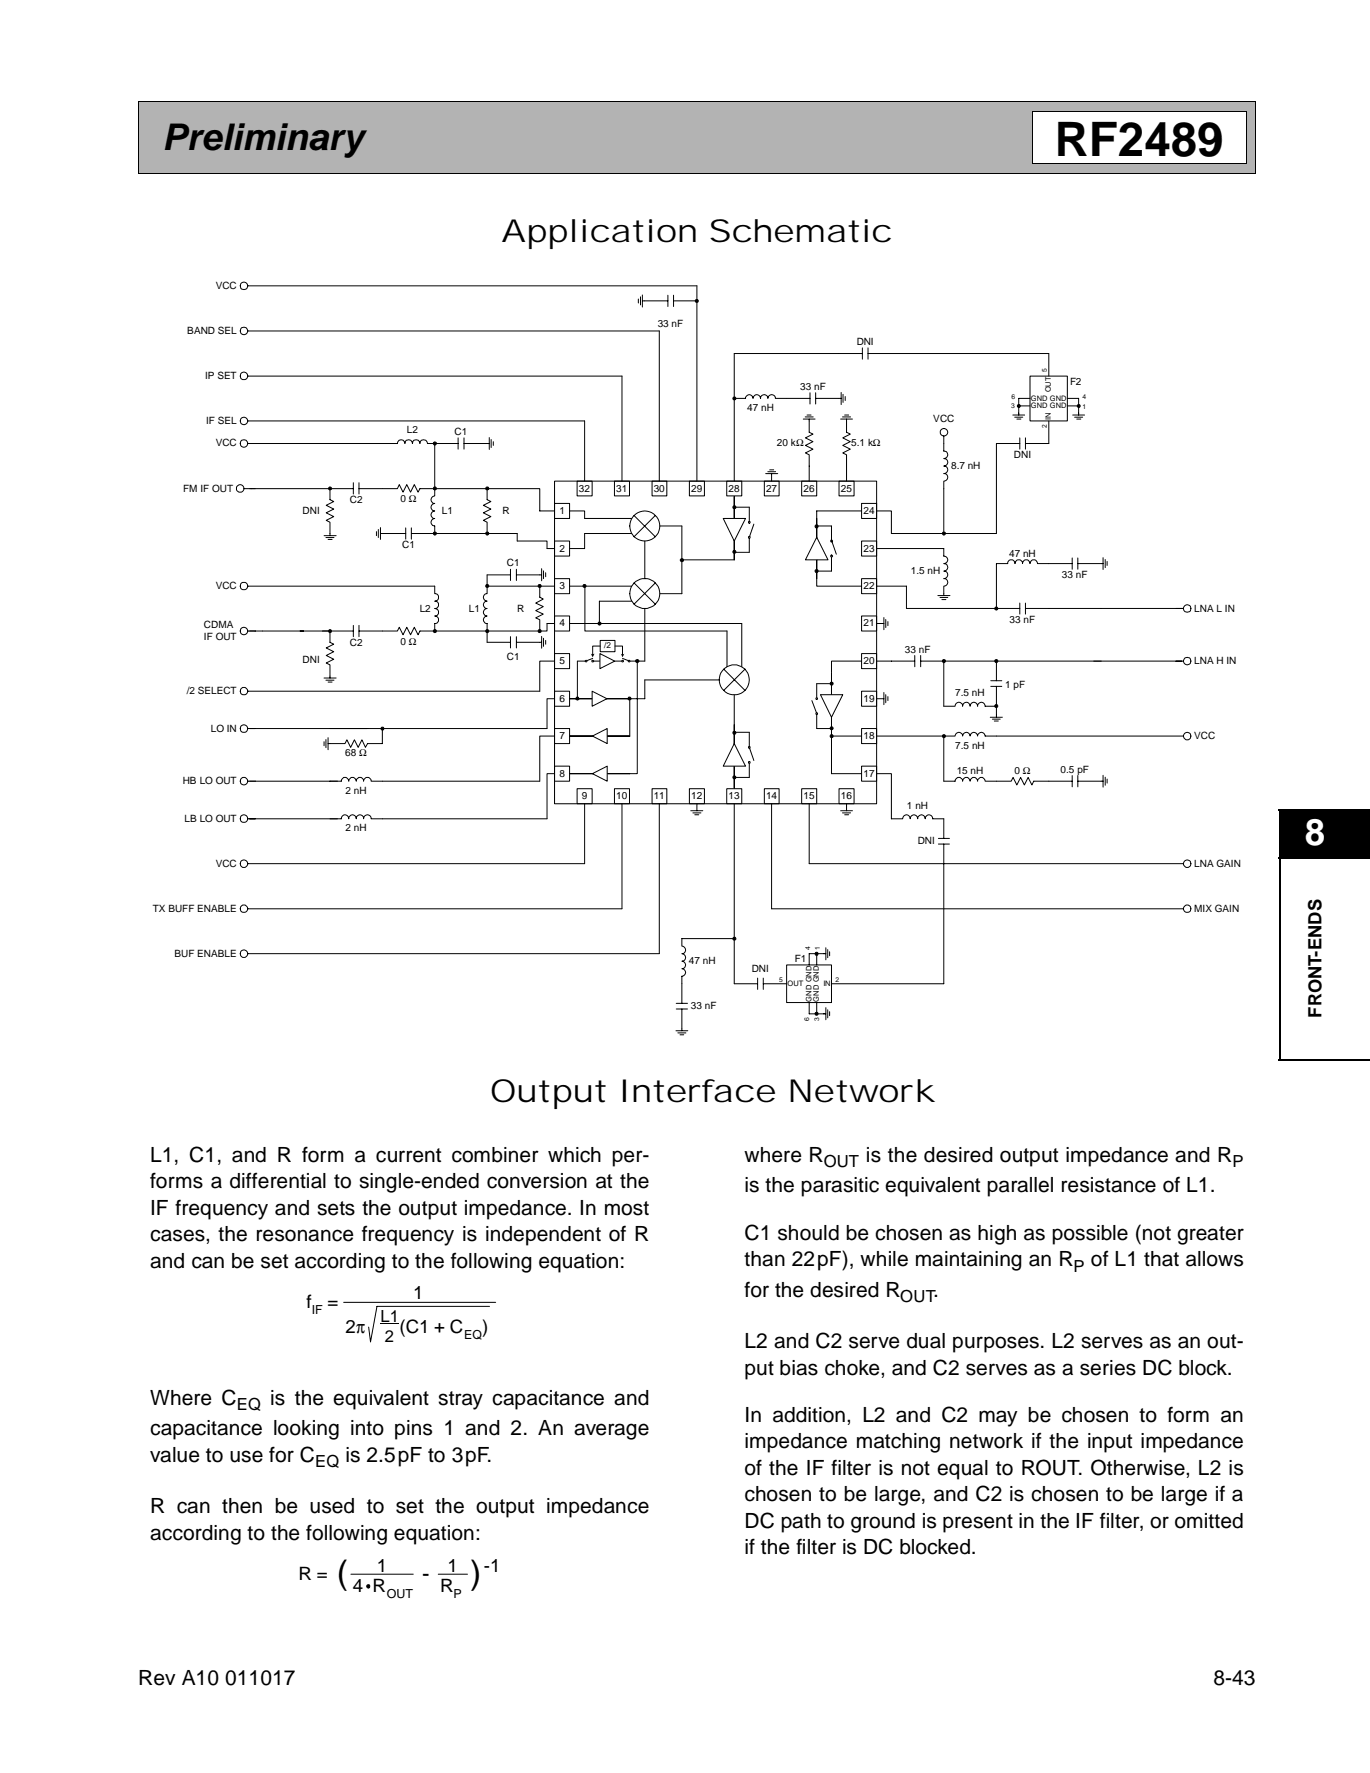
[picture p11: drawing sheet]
<svg xmlns="http://www.w3.org/2000/svg" width="216mm" height="279mm" viewBox="0 0 216 279" stroke-linecap="round" stroke-linejoin="round" font-family="sans-serif">
<path d="M21.8 16h176.1v11.3h-176.1z" fill="#b3b3b3"/>
<path d="M21.8 16h176.1M21.8 16v11.3M197.9 16v11.3M21.7 27.3h176.2" fill="none" stroke="#000" stroke-width=".16"/>
<path d="M162.7 17.6h33.7v8.2h-33.7z" fill="#fff"/>
<g fill="none" stroke="#000" stroke-width=".16">
<path d="M162.7 17.6h33.7M162.7 17.5v8.3M196.4 17.6v8.3M162.6 25.8h33.8M87.4 75.8h50.7v50.9h-50.7zM87.4 79.3h2.4v2.4h-2.4zM90.9 75.8h2.4v2.3h-2.4zM96.8 75.8h2.4v2.3h-2.4zM102.8 75.8h2.3v2.3h-2.3zM108.6 75.8h2.4v2.3h-2.4zM114.5 75.8h2.4v2.3h-2.4zM120.5 75.8h2.3v2.3h-2.3z"/>
<path d="M126.3 75.8h2.4v2.3h-2.4zM132.2 75.8h2.4v2.3h-2.4zM135.8 79.3h2.3v2.4h-2.3zM87.4 91.2h2.4v2.4h-2.4zM87.4 97.1h2.4v2.3h-2.4zM87.4 85.3h2.4v2.3h-2.4zM135.8 91.2h2.3v2.4h-2.3zM135.8 97.1h2.3v2.3h-2.3zM135.8 85.3h2.3v2.3h-2.3zM87.4 108.9h2.4v2.4h-2.4zM87.4 103h2.4v2.4h-2.4zM87.4 114.8h2.4v2.4h-2.4z"/>
<path d="M135.8 108.9h2.3v2.4h-2.3zM135.8 103h2.3v2.4h-2.3zM135.8 114.8h2.3v2.4h-2.3zM87.4 120.7h2.4v2.4h-2.4zM90.9 124.3h2.4v2.4h-2.4zM96.8 124.3h2.4v2.4h-2.4zM102.8 124.3h2.3v2.4h-2.3zM108.6 124.3h2.4v2.4h-2.4zM114.5 124.3h2.4v2.4h-2.4zM120.5 124.3h2.3v2.4h-2.3zM126.3 124.3h2.4v2.4h-2.4zM132.2 124.3h2.4v2.4h-2.4z"/>
<path d="M135.8 120.7h2.3v2.4h-2.3z"/>
</g>
<path d="M201.7 127.7h11.2v7.3h-11.2zM212.9 127.7h3v7.3h-3z" fill="#000"/>
<path d="M201.5 127.7h14.4M201.5 135.1h14.4M201.7 127.7v39.2M201.5 167h14.4" fill="none" stroke="#000" stroke-width=".21"/>
<circle cx="101.6" cy="82.9" r="2.36" fill="#fff"/>
<g fill="none" stroke="#000" stroke-width=".16">
<path d="M99.9 81.2l3.4 3.4M103.3 81.2l-3.4 3.4"/>
<circle cx="101.6" cy="82.9" r="2.36"/>
</g>
<circle cx="101.6" cy="93.6" r="2.37" fill="#fff"/>
<g fill="none" stroke="#000" stroke-width=".16">
<path d="M99.9 91.9l3.4 3.3M101.6 85.3v5.9M103.3 91.9l-3.4 3.3M89.8 110.1h9.4"/>
<circle cx="101.6" cy="93.6" r="2.37"/>
</g>
<path d="M93.3 108.9l2.3 1.2-2.3 1.2z" fill="#fff" stroke="#000" stroke-width=".16"/>
<path d="M115.7 78.2v10M89.8 80.5h2.3v1.2M89.8 92.4h9.7M89.8 98.3h27.1M92.1 84.1v2.3h-2.3M92.2 92.4v7h22.4M99.5 94.7h-5v3.6M101.6 95.9v8.3" fill="none" stroke="#000" stroke-width=".16"/>
<path d="M92 92.1l.3 .1v.3l-.2 .1-.2-.1v-.2zM94.3 98.1l.3-.1 .1 .2v.2l-.2 .1-.2-.1z" fill="#000" stroke="#000" stroke-width=".16"/>
<path d="M114 81.7h3.5l-1.8 3.6z" fill="#fff" stroke="#000" stroke-width=".16"/>
<path d="M118.1 79.9v2.3M118.1 84.8v2.2" fill="none" stroke="#000" stroke-width=".16"/>
<path d="M118 82.2v.1l.1 .2 .1-.2zM118 84.5v.2l.1 .1 .1-.2z" fill="#fff"/>
<path d="M115.7 79.9h2.4M107.5 82.9v10.7M107.5 88.2h8.2M114.6 99.4v6M115.7 87h2.4M116.9 98.3v6.8M118 82.2l.2 .1-.1 .2-.1-.2zM118 84.5l.2 .1-.1 .2-.1-.1zM118.8 82.6l-.7 1.9M101.6 107.1h11.8M115.7 114.2v10" fill="none" stroke="#000" stroke-width=".16"/>
<g fill="#000" stroke="#000" stroke-width=".16">
<path d="M107.3 88.1h.3a.25 .25 0 0 1 .1 .3 .25 .25 0 0 1-.4 0l-.1-.2zM115.5 86.8l.3-.1 .2 .2-.1 .2-.2 .1-.2-.1zM115.5 79.8l.3-.1 .2 .2-.1 .2-.2 .1-.2-.1zM99.1 109.9h.3l.1 .2-.1 .1-.2 .1-.3-.1z"/>
<circle cx="100.4" cy="104.2" r=".26"/>
</g>
<path d="M115.7 117.2l1.8 3.5h-3.5z" fill="#fff" stroke="#000" stroke-width=".16"/>
<path d="M118.1 115.4v2.2M118.1 120.3v2.2" fill="none" stroke="#000" stroke-width=".16"/>
<path d="M117.9 120.2a.15 .15 0 0 1 .3 0 .15 .15 0 0 1-.3 0zM117.9 117.8a.15 .15 0 0 1 .3 0 .15 .15 0 0 1-.3 0z" fill="#fff"/>
<g fill="none" stroke="#000" stroke-width=".16">
<path d="M115.7 115.4h2.4M115.7 109.5v4.7M118.1 117.9l.7 1.9M131 106v10M115.7 122.5h2.4"/>
<circle cx="118.1" cy="117.8" r=".14"/>
<circle cx="118.1" cy="120.2" r=".14"/>
</g>
<path d="M115.5 115.3a.25 .25 0 0 1 .4 0 .25 .25 0 0 1-.1 .4l-.3-.1zM115.5 122.3h.2h.2v.3l-.3 .1-.1-.1z" fill="#000" stroke="#000" stroke-width=".16"/>
<path d="M129.3 109.5h3.5l-1.8 3.5z" fill="#fff" stroke="#000" stroke-width=".16"/>
<path d="M128.7 107.7v2.2M128.7 112.6v2.2" fill="none" stroke="#000" stroke-width=".16"/>
<path d="M128.6 110.1a.15 .15 0 0 1 .3 0 .15 .15 0 0 1-.3 0zM128.6 112.4l.1-.1 .1 .2-.1 .1z" fill="#fff"/>
<g fill="none" stroke="#000" stroke-width=".16">
<path d="M128.7 81.7v9.5M127.9 110.4l.8 1.9M128.6 112.4l.1-.1 .1 .2-.1 .1zM128.7 107.7h2.3M128.7 114.8h2.3M135.8 104.2h-4.8v1.8M135.8 116h-4.8v5.9h4.8"/>
<circle cx="128.7" cy="110.1" r=".14"/>
</g>
<g fill="#000" stroke="#000" stroke-width=".16">
<path d="M130.9 115.9l.3-.1 .1 .2-.1 .2h-.2h-.1z"/>
<circle cx="131.1" cy="114.8" r=".23"/>
<circle cx="131.1" cy="107.7" r=".24"/>
</g>
<path d="M128.7 84.7l1.8 3.5h-3.6z" fill="#fff" stroke="#000" stroke-width=".16"/>
<path d="M131 82.9v2.2M131 87.8v2.2" fill="none" stroke="#000" stroke-width=".16"/>
<path d="M131 87.5l.2 .1-.1 .2h-.1zM131 85.1h.1l.1 .2-.2 .1z" fill="#fff"/>
<path d="M128.7 91.2v1.2h7.1M128.7 90h2.3M128.7 82.9h2.3M131 87.5l.2 .1-.1 .2h-.1zM131 85.1h.1l.1 .2-.2 .1zM131.1 85.4l.7 1.9M135.8 80.5h-7.1v1.2" fill="none" stroke="#000" stroke-width=".16"/>
<path d="M128.5 82.8a.25 .25 0 0 1 .4 0 .25 .25 0 0 1-.1 .4l-.3-.1zM128.5 89.8l.2-.1 .2 .1v.3l-.3 .1-.1-.2z" fill="#000" stroke="#000" stroke-width=".16"/>
<circle cx="115.7" cy="107.1" r="2.37" fill="#fff"/>
<g fill="none" stroke="#000" stroke-width=".16">
<path d="M91 104.2h1.2M114.1 105.5l3.3 3.3M117.4 105.5l-3.3 3.3"/>
<circle cx="115.7" cy="107.1" r="2.37"/>
</g>
<circle cx="92.4" cy="104.2" r=".14" fill="#fff" stroke="#000" stroke-width=".16"/>
<path d="M93.4 103.8l-.9 .3M93.6 104.2h1" fill="none" stroke="#000" stroke-width=".16"/>
<path d="M93.3 104.1h.1l.2 .1-.2 .1z" fill="#fff" stroke="#000" stroke-width=".16"/>
<path d="M99.3 104.2h1.2" fill="none" stroke="#000" stroke-width=".16"/>
<circle cx="99.1" cy="104.2" r=".14" fill="#fff" stroke="#000" stroke-width=".16"/>
<path d="M96.9 104.2h1.1M98.1 103.8l.9 .3" fill="none" stroke="#000" stroke-width=".16"/>
<g fill="#fff" stroke="#000" stroke-width=".16">
<path d="M94.5 103l2.4 1.2-2.4 1.2z"/>
<circle cx="98.1" cy="104.2" r=".14"/>
</g>
<path d="M89.8 116h9.4M94.6 100.9h2.3v1.8h-2.3zM94.6 101.8h-1.2v1.4M96.9 101.8h1.2v1.4" fill="none" stroke="#000" stroke-width=".16"/>
<path d="M93.1 103l.1 .1 .5-.1-.3 .6zM97.8 103l.1 .1 .5-.1-.3 .6z" fill="#000"/>
<path d="M93.4 116l2.3-1.2v2.4z" fill="#fff" stroke="#000" stroke-width=".16"/>
<path d="M89.8 121.9h9.4" fill="none" stroke="#000" stroke-width=".16"/>
<path d="M93.4 121.9l2.3-1.2v2.4z" fill="#fff" stroke="#000" stroke-width=".16"/>
<g fill="none" stroke="#000" stroke-width=".16">
<path d="M39 59.3a.61 .61 0 0 0-.5-.7 .61 .61 0 0 0-.6 .5 .61 .61 0 0 0 .3 .7l.6-.1 .2-.4h59v16.5M39 52.2a.59 .59 0 0 0-.9-.5 .59 .59 0 0 0 .1 1l.6-.1 .2-.4h64.9v23.6M39 45a.61 .61 0 0 0-.7-.5 .61 .61 0 0 0-.4 .9 .61 .61 0 0 0 1 0l.1-.4h70.8v30.8M100.6 47.1v.7M100.9 46.8v1.2M101.2 47.4h4.1M101.2 46.5v1.9M105.3 46.5v1.8M106.1 47.4h3.7M106.1 46.5v1.8M135.9 55.7h-20.2v20.1M135.9 54.8v1.8"/>
<path d="M136.8 55.7h28.5v3.6M136.8 54.8v1.8M162.3 59.3h5.9v7h-5.9zM38.5 77a.6 .6 0 0 0-1-.5 .6 .6 0 0 0 .1 1.1l.6-.1 .3-.5h1.1M39 66.3a.59 .59 0 0 0-.7-.6 .59 .59 0 0 0-.3 1 .59 .59 0 0 0 1-.2v-.2h53.1v9.5M39 69.9a.58 .58 0 0 0-.7-.6 .58 .58 0 0 0-.3 .9 .58 .58 0 0 0 1-.1v-.2h23.6a.59 .59 0 0 1 .6-.6 .59 .59 0 0 1 .6 .6 .59 .59 0 0 1 .6-.6 .59 .59 0 0 1 .6 .6 .59 .59 0 0 1 .6-.6 .59 .59 0 0 1 .6 .6 .59 .59 0 0 1 .6-.6 .59 .59 0 0 1 .6 .6h1.1M39.3 77h16.4M52 77v1.7l.6 .3-1.2 .6 1.2 .6-1.2 .6 1.2 .6-1.2 .6 .6 .3v2.1M55.7 76.1v1.8M56.6 77h6l.3-.6 .6 1.2 .6-1.2 .6 1.2 .6-1.2 .6 1.2 .3-.6h2.3M56.6 76.1v1.8M68.5 77h16.6v3.5h2.3"/>
<path d="M68.5 77v1.1a.59 .59 0 0 0-.6 .6 .59 .59 0 0 0 .6 .6 .59 .59 0 0 0-.6 .6 .59 .59 0 0 0 .6 .6 .59 .59 0 0 0-.6 .6 .59 .59 0 0 0 .6 .6 .59 .59 0 0 0-.6 .6 .59 .59 0 0 0 .6 .6v1.2M68.5 69.9h3.7M68.5 69.9v7.1M72.2 69v1.8M73.1 69.9h4M73.1 69v1.8M76.8 77v1.7l.6 .3-1.2 .6 1.2 .6-1.2 .6 1.2 .6-1.2 .6 .6 .3v1.8M77.1 69v1.8M77.4 69.3v1.2M77.7 69.6v.6M115.7 62.8h1.8a.59 .59 0 0 1 .6-.6 .59 .59 0 0 1 .6 .6 .59 .59 0 0 1 .6-.6 .59 .59 0 0 1 .6 .6 .57 .57 0 0 1 .5-.6 .57 .57 0 0 1 .6 .6 .59 .59 0 0 1 .6-.6 .59 .59 0 0 1 .6 .6h5.4M120.7 74.6h1.9"/>
<path d="M121 74.3h1.2M121.3 74h.6M121.6 74.6v1.2M126.6 66h1.9M126.9 65.7h1.3M127.2 65.4h.6M127.5 66v2.1l.6 .3-1.2 .6 1.2 .6-1.2 .6 1.2 .6-1.2 .6 .6 .3v4.1M127.6 61.9v1.8M128.5 62.8h4.1M128.5 61.9v1.8M132.5 66h1.8M132.6 61.8v2"/>
<path d="M132.8 65.7h1.2M132.9 62.1v1.3M133.1 65.4h.6M133.2 62.5v.6M133.4 66v2.1l.6 .3-1.2 .6 1.2 .6-1.2 .6 1.2 .6-1.2 .6 .6 .3v4.1M148.7 68.7a.59 .59 0 0 1-.5-.8 .59 .59 0 0 1 .9-.3 .59 .59 0 0 1 0 1l-.4 .1v2.4a.59 .59 0 0 1 .7 .6 .59 .59 0 0 1-.7 .6 .59 .59 0 0 1 .7 .6 .59 .59 0 0 1-.7 .5 .59 .59 0 0 1 .7 .6 .59 .59 0 0 1-.7 .6 .59 .59 0 0 1 .7 .6 .59 .59 0 0 1-.7 .6v8.3M159.6 65.4h1.9M159.9 65.7h1.3M160.2 66h.7M160.5 64h1.8M160.7 69.9h-3.7v14.2h-16.5v-3.6h-2.4M160.7 69v1.8"/>
<path d="M161.6 69v1.8M162.3 62.8h-1.8v2.6M165.3 66.3v3.6h-3.7M168.2 64h1.8M168.2 62.8h1.8v2.6M169.1 65.4h1.8M169.3 65.7h1.3M169.7 66h.6M39 92.4a.62 .62 0 0 0-.4-.6h-.4a.63 .63 0 0 0-.3 .6 .63 .63 0 0 0 .3 .5l.6-.1 .2-.4h29.5v1.2a.53 .53 0 0 1 .6 .3v.4a.62 .62 0 0 1-.6 .4 .53 .53 0 0 1 .6 .4v.4a.53 .53 0 0 1-.6 .4 .62 .62 0 0 1 .6 .4v.4a.53 .53 0 0 1-.6 .4 .62 .62 0 0 1 .6 .4v.4a.53 .53 0 0 1-.6 .4v1.1M39 99.4a.59 .59 0 0 0-.7-.6 .59 .59 0 0 0-.3 1 .59 .59 0 0 0 1-.2v-.2h1.2M39.3 99.4h16.4M51.1 84.4h1.9"/>
<path d="M51.4 84.7h1.2M51.7 85h.6M52 99.4v1.8l.6 .3-1.2 .6 1.2 .6-1.2 .6 1.2 .6-1.2 .6 .6 .3v2M55.7 98.6v1.7M56.6 99.4h6l.3-.6 .6 1.2 .6-1.2 .6 1.2 .6-1.2 .6 1.2 .3-.6h2.3M56.6 98.6v1.7M59.3 83.8v.6M59.6 83.4v1.3M60 84.1h3.9M60 83.1v1.9M63.9 83.2v1.8M64.8 84.1h16.7v1.2h4.7v1.1h1.2"/>
<path d="M64.8 83.2v1.8M76.8 92.4v1.2a.59 .59 0 0 0-.6 .5 .59 .59 0 0 0 .6 .6 .57 .57 0 0 0-.6 .6 .57 .57 0 0 0 .6 .6 .59 .59 0 0 0-.6 .6 .59 .59 0 0 0 .6 .6 .59 .59 0 0 0-.6 .6 .59 .59 0 0 0 .6 .6v2.9h3.6M76.8 92.4h10.6M80.4 90.6h-3.6v1.8M80.4 89.7v1.8M81.4 89.7v1.8M81.4 90.6h4M85.1 92.4v1.7l.5 .3-1.2 .6 1.2 .6-1.2 .6 1.2 .6-1.2 .6 .7 .3v1.7M85.4 89.6v1.9M85.7 90v1.2M86 90.3v.6M87.4 98.3h-1.2v1.1h-17.7"/>
<path d="M92.1 81.7h7.4M92.1 84.1h7.4M104 82.9h3.5M104 93.6h3.5M138.1 86.4h10.6v1.2a.59 .59 0 0 1 .7 .6 .59 .59 0 0 1-.7 .6 .59 .59 0 0 1 .7 .6 .59 .59 0 0 1-.7 .6 .59 .59 0 0 1 .7 .6 .59 .59 0 0 1-.7 .6 .59 .59 0 0 1 .7 .6 .59 .59 0 0 1-.7 .6v1.5M138.1 98.3h1.2M138.1 92.4h4.7v3.5h17.9M139.3 97.3v1.9M139.6 97.6v1.3M139.9 98v.6M147.8 93.9h1.9M148.1 94.1h1.3"/>
<path d="M148.4 94.5h.7M160.7 95v1.8M161.6 95.9h24.9a.59 .59 0 0 1 .8-.6 .59 .59 0 0 1 .2 1 .59 .59 0 0 1-1-.2v-.2h-1.2M161.6 95v1.8M169 88.8h-5.5a.59 .59 0 0 0-.6-.6 .59 .59 0 0 0-.6 .6 .59 .59 0 0 0-.6-.6 .59 .59 0 0 0-.6 .6v-.2a.64 .64 0 0 0-.9-.3l-.3 .5v-.2a.64 .64 0 0 0-.9-.3l-.2 .3v.2h-1.8v7.1M169 87.9v1.8M169.9 88.8h3.9M169.9 87.9v1.8M173.8 87.9v1.8M174.2 88.2v1.3M174.5 88.5v.6M39 114.8a.61 .61 0 0 0-.9-.5 .61 .61 0 0 0 .1 1.1h.4a.62 .62 0 0 0 .4-.6h1.2"/>
<path d="M51.1 106.8h1.9M51.1 116.9v.6M51.4 107.2h1.2M51.4 116.5v1.3M51.7 107.5h.6M51.7 116.2v2M60.3 114.8v2.4h-2.4l-.3 .6-.6-1.2-.6 1.2-.5-1.2-.6 1.2-.6-1.2-.3 .6h-2.7M80.4 100.3v1.8M81.4 101.2h4M81.4 100.3v1.8M85.4 100.3v1.9M85.7 100.6v1.3"/>
<path d="M86 100.9v.6M87.4 104.2h-2.3v4.7h-46.1l-.1 .4-.3 .2-.5-.1a.65 .65 0 0 1 .1-1.1 .67 .67 0 0 1 .8 .6M87.4 116h-2.3v7.1h-26.6v-.2a.63 .63 0 0 0-1-.3l-.2 .5v-.2a.6 .6 0 0 0-.9-.3l-.3 .3v.2v-.2a.7 .7 0 0 0-.8-.4l-.3 .4v.2l-.1-.2a.6 .6 0 0 0-1-.1l-.1 .3h-14.5M87.4 110.1h-1.2v4.7h-46.9M91 104.2v5.9M101.6 104.2h-1.2v17.7h-1.2M101.6 107.1v3h-2.4v5.9M138.1 116h10.6v7.1h1.8l.1-.2a.6 .6 0 0 1 .8-.3l.3 .3v.2v-.2a.6 .6 0 0 1 1.1-.1l.1 .3a.59 .59 0 0 1 .6-.6 .59 .59 0 0 1 .6 .6 .59 .59 0 0 1 .9-.5l.3 .5h4.1l.3-.6 .5 1.2 .6-1.2 .6 1.2 .6-1.2 .6 1.2 .3-.6h6.1M138.1 110.1h1.2M138.1 104.2h6.1M139.3 109.1v1.9M139.6 109.5v1.2"/>
<path d="M139.9 109.8v.6M144.2 103.3v1.8M145.1 104.2h41.1M145.1 103.3v1.8M148.7 116h1.8a.59 .59 0 0 1 .6-.6 .59 .59 0 0 1 .6 .6 .59 .59 0 0 1 .6-.6 .59 .59 0 0 1 .6 .6 .59 .59 0 0 1 .6-.6 .59 .59 0 0 1 .6 .6 .59 .59 0 0 1 .6-.6 .59 .59 0 0 1 .6 .6h31.2a.59 .59 0 0 0 .6 .6 .59 .59 0 0 0 .6-.6l-.1-.3a.61 .61 0 0 0-.7-.3 .61 .61 0 0 0-.4 .6M148.7 104.2v7.1h1.8a.59 .59 0 0 1 .6-.6 .59 .59 0 0 1 .6 .6 .59 .59 0 0 1 .6-.6 .59 .59 0 0 1 .6 .6 .59 .59 0 0 1 .6-.6 .59 .59 0 0 1 .6 .6 .59 .59 0 0 1 .6-.6 .59 .59 0 0 1 .6 .6h1.7M156.1 113h1.9M156.1 107.3h1.8M156.1 108.2h1.8M156.4 113.3h1.2M156.7 113.6h.6M157 104.2v3.1"/>
<path d="M157 108.2v4.8M185.3 104.2h1.2a.59 .59 0 0 0 .7 .6 .59 .59 0 0 0 .4-.9 .59 .59 0 0 0-1-.1l-.1 .4M39 123.1v-.2a.63 .63 0 0 0-.9-.3 .6 .6 0 0 0-.2 .7 .6 .6 0 0 0 .6 .4l.4-.3 .1-.3h1.2M39 129a.61 .61 0 0 0-.5-.6 .61 .61 0 0 0-.6 .5 .61 .61 0 0 0 .3 .7l.6-.1 .2-.5h1.2M87.4 121.9h-1.2v7.1h-27.7a.59 .59 0 0 0-.6-.6 .59 .59 0 0 0-.6 .6 .57 .57 0 0 0-.6-.6 .57 .57 0 0 0-.6 .6 .59 .59 0 0 0-.5-.6 .59 .59 0 0 0-.6 .6 .59 .59 0 0 0-.6-.6 .59 .59 0 0 0-.6 .6h-14.5M92.1 126.7v9.4h-53.1a.61 .61 0 0 0-.9-.5 .61 .61 0 0 0 .1 1.1 .67 .67 0 0 0 .8-.6M98 126.7v16.5h-59v-.2a.63 .63 0 0 0-.9-.3 .6 .6 0 0 0 .1 1.1l.6-.1 .2-.5M103.9 126.7v23.6h-64.9a.61 .61 0 0 0-.9-.5 .61 .61 0 0 0 .1 1.1 .67 .67 0 0 0 .8-.6M108.9 127.8h1.9M109.2 128.1h1.3M109.5 128.4h.6M109.8 126.7v1.1"/>
<path d="M115.7 126.7v28.3h3.7M121.6 126.7v16.5h64.9a.61 .61 0 0 0 .7 .6 .61 .61 0 0 0 .5-.7 .61 .61 0 0 0-.8-.5l-.3 .3-.1 .3M127.5 126.7v9.4h59a.59 .59 0 0 0 .7 .6 .59 .59 0 0 0 .4-.9 .59 .59 0 0 0-1 0l-.1 .3M132.5 127.8h1.8M132.8 128.1h1.2M133.1 128.4h.6M133.4 126.7v1.1M138.1 121.9h2.4v7.1h1.8a.59 .59 0 0 1 .5-.6 .59 .59 0 0 1 .6 .6 .59 .59 0 0 1 .6-.6 .59 .59 0 0 1 .6 .6 .59 .59 0 0 1 .6-.6 .59 .59 0 0 1 .6 .6 .59 .59 0 0 1 .6-.6 .59 .59 0 0 1 .6 .6h1.7v3.1M147.9 132.1h1.7M147.9 133h1.7M148.7 133v22h-17.7M169 122.2v1.8"/>
<path d="M169.9 123.1h3.9M169.9 122.2v1.8M173.8 122.2v1.8M174.2 122.5v1.2M174.5 122.8v.6M106.6 158.1h1.7M106.6 159h1.7M107.5 159v3.4M115.7 147.9h-8.2v1.2a.59 .59 0 0 1 .6 .6 .59 .59 0 0 1-.6 .6 .59 .59 0 0 1 .5 .6 .59 .59 0 0 1-.5 .6 .59 .59 0 0 1 .5 .6 .59 .59 0 0 1-.5 .6 .59 .59 0 0 1 .5 .5 .59 .59 0 0 1-.5 .6v4.3M119.4 154.1v1.8M120.3 155h3.7M120.3 154.1v1.8"/>
<path d="M124 152.1h7v5.9h-7zM127.5 158v1.8h2.6M128.7 150.3v1.8M128.7 158v1.8M130.1 150.3h-2.6v1.8M130.1 149.4v1.9M130.1 158.8v1.9M130.4 149.6v1.3M130.4 159.1v1.3M130.7 150v.6M130.7 159.4v.7M106.5 162.4h1.9"/>
<path d="M106.8 162.8h1.3M107.2 163.1h.6M54.2 205.2h23.9M60 208.6h2.8M77.1 205.9h-17.7l-1 5.6-.3-2.4M55.3 248.1h9.8M69.1 248.1h4.6"/>
</g>
<g fill="#000" stroke="#000" stroke-width=".16">
<path d="M109.6 47.3l.3-.1 .1 .2v.2l-.2 .1-.2-.1zM51.9 76.8h.3v.3l-.2 .1-.2-.1v-.2zM68.3 76.8h.3l.2 .1-.1 .2-.2 .1-.2-.1zM76.6 76.8h.3l.1 .1v.2l-.2 .1-.2-.1zM115.5 62.7l.3-.1a.23 .23 0 0 1 .1 .3 .23 .23 0 0 1-.3 .1 .23 .23 0 0 1-.1-.3zM51.8 99.3l.1-.1 .3 .1v.3l-.2 .1-.2-.1zM68.3 99.3l.3-.1 .2 .2-.1 .2-.2 .1-.2-.1zM68.3 83.9h.3a.24 .24 0 0 1 .1 .3 .24 .24 0 0 1-.3 .1 .24 .24 0 0 1-.1-.4zM76.6 99.3l.3-.1 .1 .2v.2l-.2 .1-.2-.1zM76.6 92.2l.3-.1 .1 .2v.2l-.2 .1-.2-.1zM76.6 83.9h.3a.24 .24 0 0 1 .1 .3 .24 .24 0 0 1-.4 .1 .24 .24 0 0 1 0-.4zM84.9 99.3l.2-.1 .2 .2-.1 .2-.1 .1-.2-.1z"/>
<path d="M84.9 92.2l.2-.1 .2 .2-.1 .2-.1 .1-.2-.1zM148.6 83.9h.3a.24 .24 0 0 1 0 .3 .24 .24 0 0 1-.3 .1 .24 .24 0 0 1 0-.4zM156.9 95.7l.3 .1v.3h-.2h-.2v-.3zM60.1 114.7l.3-.1 .1 .4-.2 .1-.2-.1zM90.9 109.9h.2l.1 .2-.1 .2h-.1l-.3-.1zM148.6 115.9l.3-.1 .1 .2-.1 .2h-.2h-.1zM156.8 111.1l.3-.1 .1 .2v.2l-.2 .1-.2-.1zM115.6 147.7l.3 .1v.3l-.2 .1-.2-.1v-.2zM128.6 150.1h.2a.25 .25 0 0 1 .1 .3 .25 .25 0 0 1-.4 0 .25 .25 0 0 1 .1-.3z"/>
<circle cx="68.5" cy="69.9" r=".25"/>
<circle cx="160.6" cy="64" r=".24"/>
<circle cx="170" cy="64" r=".24"/>
<circle cx="148.7" cy="104.2" r=".25"/>
<circle cx="157" cy="104.2" r=".25"/>
<circle cx="128.7" cy="159.7" r=".24"/>
<circle cx="58" cy="250" r=".27"/>
</g>
<text font-size="7.5" x="166.2" y="24.5">RF2489</text>
<text font-size="5.8" x="25.5" y="23.7">Preliminary</text>
<text font-size="5.8" fill="#fff" x="205.6" y="133.2">8</text>
<g font-size="5.2">
<text x="53.1" y="249.7">(</text>
<text x="74.1" y="249.7">)</text>
</g>
<g font-size="5">
<text x="79" y="38.1">Application Schematic</text>
<text x="77.2" y="173.6">Output Interface Network</text>
</g>
<text font-size="3.5" x="66.5" y="249.1">-</text>
<g font-size="3.3">
<text x="23.7" y="183.1">L1, C1, and R form a current combiner which per-</text>
<text x="117.3" y="183.1">where R</text>
<text x="136.5" y="183.1">is the desired output impedance and R</text>
<text x="23.7" y="187.3">forms a differential to single-ended conversion at the</text>
<text x="23.7" y="191.5">IF frequency and sets the output impedance. In most</text>
<text x="117.3" y="187.9">is the parasitic equivalent parallel resistance of L1.</text>
<text x="23.7" y="195.6">cases, the resonance frequency is independent of R</text>
<text x="117.3" y="195.4">C1 should be chosen as high as possible (not greater</text>
<text x="23.7" y="199.8">and can be set according to the following equation:</text>
<text x="117.3" y="199.6">than 22pF), while maintaining an R</text>
<text x="171.9" y="199.6">of L1 that allows</text>
<text x="117.3" y="204.3">for the desired R</text>
<text x="147.1" y="204.3">.</text>
<text x="117.3" y="212.4">L2 and C2 serve dual purposes. L2 serves as an out-</text>
<text x="23.7" y="221.4">Where C</text>
<text x="42.6" y="221.4">is the equivalent stray capacitance and</text>
<text x="117.3" y="216.6">put bias choke, and C2 serves as a series DC block.</text>
<text x="23.7" y="226.2">capacitance looking into pins 1 and 2. An average</text>
<text x="117.3" y="224.1">In addition, L2 and C2 may be chosen to form an</text>
<text x="23.7" y="230.3">value to use for C</text>
<text x="54.5" y="230.3">is 2.5pF to 3pF.</text>
<text x="117.3" y="228.3">impedance matching network if the input impedance</text>
<text x="117.3" y="232.4">of the IF filter is not equal to ROUT. Otherwise, L2 is</text>
<text x="23.7" y="238.4">R can then be used to set the output impedance</text>
<text x="117.3" y="236.6">chosen to be large, and C2 is chosen to be large if a</text>
<text x="23.7" y="242.6">according to the following equation:</text>
<text x="117.3" y="240.7">DC path to ground is present in the IF filter, or omitted</text>
<text x="117.3" y="244.9">if the filter is DC blocked.</text>
<text x="21.8" y="265.6">Rev A10 011017</text>
<text x="191.2" y="265.6">8-43</text>
</g>
<g font-size="2.9">
<text x="208.3" y="160.4" transform="rotate(-90 208.3 160.4)">FRONT-ENDS</text>
<text x="48.3" y="206.1">f</text>
<text x="51.6" y="206.1">=</text>
<text x="65.1" y="204.8">1</text>
<text x="54.5" y="210">2π</text>
<text x="63" y="210">(C1 + C</text>
<text x="76" y="210">)</text>
<text x="47" y="249">R =</text>
<text x="55.6" y="250.9">4 R</text>
<text x="59.4" y="247.6">1</text>
<text x="69.4" y="250.9">R</text>
<text x="70.5" y="247.6">1</text>
<text x="76.3" y="247.6">-1</text>
</g>
<g font-size="2.6">
<text x="129.8" y="184">OUT</text>
<text x="194.2" y="184">P</text>
<text x="169.2" y="200.4">P</text>
<text x="60" y="208.4">L1</text>
<text x="141.9" y="205.2">OUT</text>
<text x="60.6" y="211.5">2</text>
<text x="37.3" y="222.2">EQ</text>
<text x="49.7" y="231.2">EQ</text>
</g>
<g font-size="2">
<text x="49.1" y="207.1">IF</text>
<text x="73.2" y="211">EQ</text>
<text x="61" y="251.9">OUT</text>
<text x="71.5" y="251.9">P</text>
</g>
<g font-size="1.6">
<text x="34" y="45.6">VCC</text>
<text x="29.5" y="52.6">BAND SEL</text>
<text x="103.6" y="51.6">33 nF</text>
<text x="32.3" y="59.7">IP SET</text>
<text x="135" y="54.3">DNI</text>
<text x="117.7" y="64.8">47 nH</text>
<text x="126.1" y="61.4">33 nF</text>
<text x="168.6" y="60.6">F2</text>
<text x="32.5" y="66.8">IF SEL</text>
<text x="34" y="70.4">VCC</text>
<text x="64.1" y="68.3">L2</text>
<text x="71.6" y="68.5">C1</text>
<text x="122.4" y="70.4">20 kΩ</text>
<text x="134.1" y="70.4">5.1 kΩ</text>
<text x="147.1" y="66.5">VCC</text>
<text x="28.9" y="77.5">FM IF OUT</text>
<text x="91.2" y="77.5">32</text>
<text x="97.1" y="77.5">31</text>
<text x="103.1" y="77.5">30</text>
<text x="108.9" y="77.5">29</text>
<text x="114.8" y="77.5">28</text>
<text x="120.7" y="77.5">27</text>
<text x="126.6" y="77.5">26</text>
<text x="132.5" y="77.5">25</text>
<text x="149.9" y="73.9">8.7 nH</text>
<text x="159.8" y="72.2">DNI</text>
<text x="47.7" y="81">DNI</text>
<text x="55.1" y="79.3">C2</text>
<text x="63.1" y="79.1">0 Ω</text>
<text x="69.6" y="81">L1</text>
<text x="79.2" y="81">R</text>
<text x="88.2" y="81">1</text>
<text x="136.1" y="81">24</text>
<text x="63.4" y="86.4">C1</text>
<text x="79.9" y="89.2">C1</text>
<text x="88.2" y="86.9">2</text>
<text x="136.1" y="86.9">23</text>
<text x="159" y="87.8">47 nH</text>
<text x="34" y="92.8">VCC</text>
<text x="88.2" y="92.8">3</text>
<text x="136.1" y="92.8">22</text>
<text x="143.5" y="90.5">1.5 nH</text>
<text x="167.4" y="91.1">33 nF</text>
<text x="32.1" y="99">CDMA</text>
<text x="32.1" y="100.9">IF OUT</text>
<text x="55.1" y="101.8">C2</text>
<text x="63.1" y="101.6">0 Ω</text>
<text x="66.2" y="96.4">L2</text>
<text x="73.9" y="96.4">L1</text>
<text x="81.5" y="96.4">R</text>
<text x="88.2" y="98.7">4</text>
<text x="136.1" y="98.7">21</text>
<text x="159.1" y="98.2">33 nF</text>
<text x="188.2" y="96.4">LNA L IN</text>
<text x="47.7" y="104.4">DNI</text>
<text x="79.9" y="104.1">C1</text>
<text x="88.2" y="104.6">5</text>
<text x="136.1" y="104.6">20</text>
<text x="142.6" y="102.8">33 nF</text>
<text x="188.2" y="104.6">LNA H IN</text>
<text x="29.4" y="109.4">/2 SELECT</text>
<text x="88.2" y="110.6">6</text>
<text x="136.1" y="110.6">19</text>
<text x="150.6" y="109.7">7.5 nH</text>
<text x="158.4" y="108.5">1 pF</text>
<text x="33.2" y="115.3">LO IN</text>
<text x="54.4" y="119.2">68 Ω</text>
<text x="88.2" y="116.5">7</text>
<text x="136.1" y="116.5">18</text>
<text x="150.6" y="118">7.5 nH</text>
<text x="188.2" y="116.5">VCC</text>
<text x="28.8" y="123.6">HB LO OUT</text>
<text x="54.5" y="125.1">2 nH</text>
<text x="88.2" y="122.4">8</text>
<text x="91.7" y="125.9">9</text>
<text x="97.1" y="125.9">10</text>
<text x="103.1" y="125.9">11</text>
<text x="108.9" y="125.9">12</text>
<text x="114.8" y="125.9">13</text>
<text x="120.7" y="125.9">14</text>
<text x="126.6" y="125.9">15</text>
<text x="132.5" y="125.9">16</text>
<text x="136.1" y="122.4">17</text>
<text x="150.8" y="122">15 nH</text>
<text x="159.9" y="121.9">0 Ω</text>
<text x="167.1" y="121.8">0.5 pF</text>
<text x="29.1" y="129.5">LB LO OUT</text>
<text x="54.5" y="131">2 nH</text>
<text x="142.9" y="127.4">1 nH</text>
<text x="34" y="136.6">VCC</text>
<text x="144.6" y="133">DNI</text>
<text x="188.2" y="136.6">LNA GAIN</text>
<text x="24.1" y="143.7">TX BUFF ENABLE</text>
<text x="188.2" y="143.7">MIX GAIN</text>
<text x="27.5" y="150.7">BUF ENABLE</text>
<text x="108.6" y="151.9">47 nH</text>
<text x="118.5" y="153.1">DNI</text>
<text x="125.3" y="151.6">F1</text>
<text x="108.9" y="159">33 nF</text>
</g>
<text font-size="1.3" x="95.2" y="102.2">/2</text>
<g font-size="1.2">
<text x="162.4" y="63.2">GND GND</text>
<text x="162.4" y="64.3">GND GND</text>
<text x="165.6" y="61.8" transform="rotate(-90 165.6 61.8)">OUT</text>
<text x="165.6" y="66.2" transform="rotate(-90 165.6 66.2)">IN</text>
<text x="124.1" y="155.4">OUT</text>
<text x="129.8" y="155.4">IN</text>
<text x="127.9" y="157.9" transform="rotate(-90 127.9 157.9)">GND GND</text>
<text x="129" y="157.9" transform="rotate(-90 129 157.9)">GND GND</text>
</g>
<g font-size="1.1">
<text x="165" y="58.6" transform="rotate(-90 165 58.6)">5</text>
<text x="159.4" y="64.3">3</text>
<text x="159.4" y="62.8">6</text>
<text x="170.6" y="64.5">1</text>
<text x="170.6" y="62.9">4</text>
<text x="165" y="67.5" transform="rotate(-90 165 67.5)">2</text>
<text x="127.6" y="149.7" transform="rotate(-90 127.6 149.7)">4</text>
<text x="129.2" y="149.7" transform="rotate(-90 129.2 149.7)">1</text>
<text x="122.8" y="154.8">5</text>
<text x="131.7" y="154.8">2</text>
<text x="127.5" y="160.9" transform="rotate(-90 127.5 160.9)">6</text>
<text x="129.1" y="161" transform="rotate(-90 129.1 161)">3</text>
</g>
</svg>
